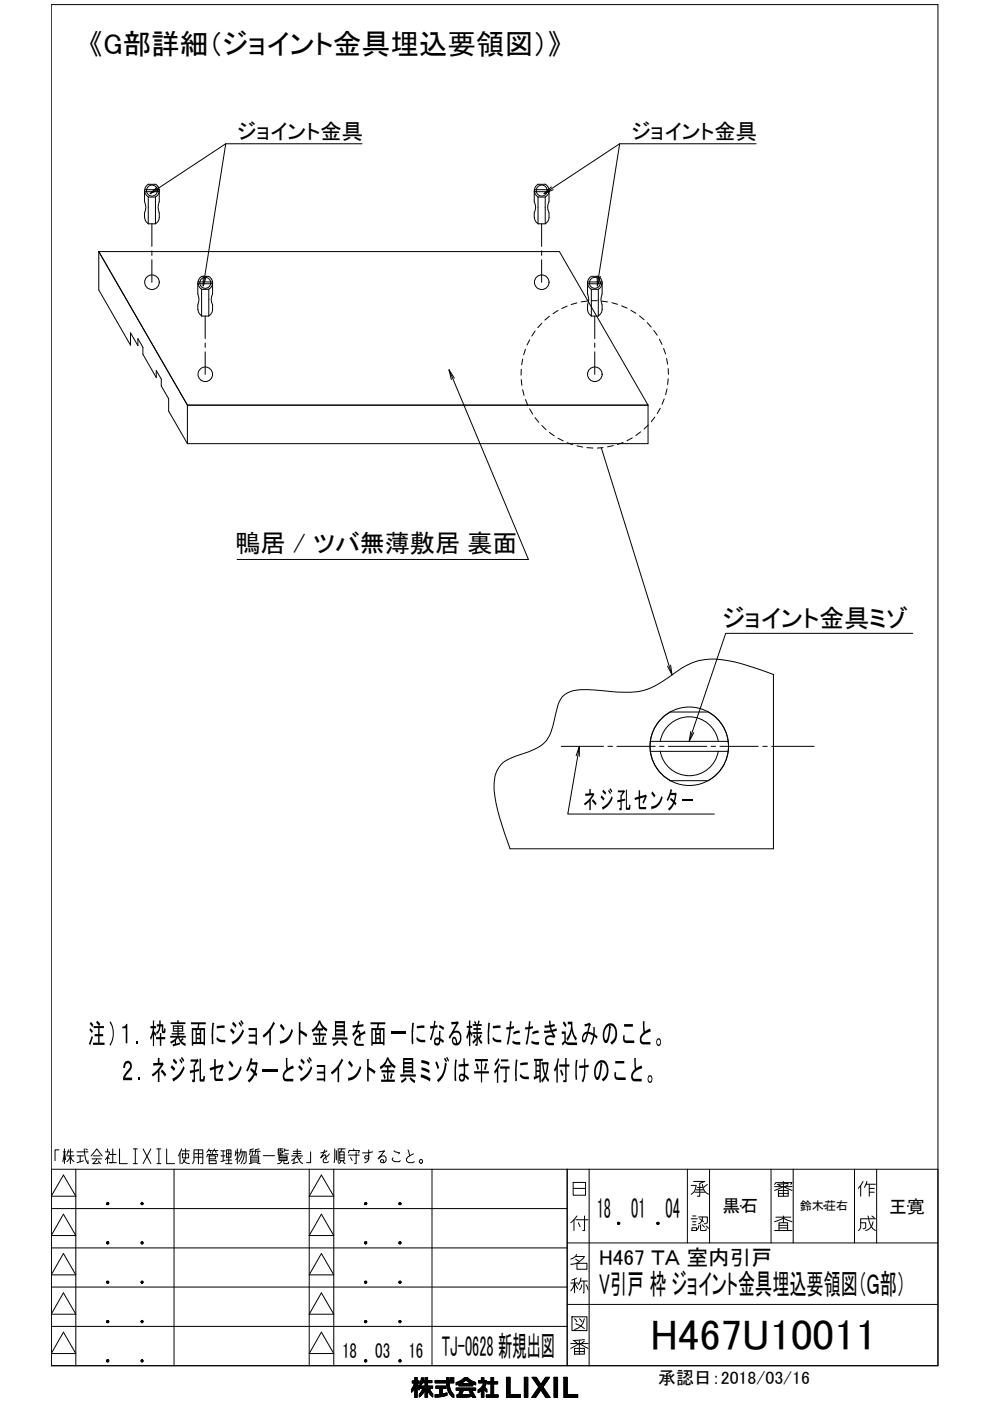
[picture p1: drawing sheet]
<svg xmlns="http://www.w3.org/2000/svg" width="210mm" height="297mm" viewBox="0 0 210 297" stroke-linecap="round" stroke-linejoin="round" font-family="sans-serif">
<!-- layer: TOS_WA -->
<g fill="none" stroke="#000" stroke-width=".21">
<path d="M10.9 1h188v288.6h-188zM10.9 247.9h188M10.9 256.2h109.4M13.4 249.1l2.7 4.5h-5.2zM13.4 257.4l2.7 4.6h-5.2zM16.1 247.9v41.7M36.9 247.9v41.7M65.6 247.9v41.7M68.1 257.4l2.7 4.6h-5.2zM68.1 249.1l2.7 4.5h-5.2zM70.8 247.9v41.7M91.6 247.9v41.7"/>
<path d="M120.3 247.9v41.7M121.5 250.7h2.6v2.7h-2.6zM121.5 252h2.6M124.9 247.9v41.7M145.7 247.9v15.6M150.4 247.9v15.6M157 255.7h.1M163.5 247.9v15.6M168.2 247.9v15.6M174.7 255.7h.1M181.2 247.9v15.6M185.9 247.9v15.6"/>
<path d="M192.4 255.7h.1M10.9 272.9h109.4M10.9 264.6h109.4M13.4 274.1l2.7 4.5h-5.2zM13.4 265.8l2.7 4.5h-5.2zM68.1 274.1l2.7 4.5h-5.2zM68.1 265.8l2.7 4.5h-5.2zM120.3 276.6h78.6M120.3 263.5h78.6M10.9 281.2h109.4M13.4 282.4l2.7 4.6h-5.2zM68.1 282.4l2.7 4.6h-5.2z"/>
<path d="M87.4 294.4v.7M87.4 292.8v.4M87.4 294.3v.7M87.5 292.8v.4M87.5 294.1v.8M87.6 292.8v.4M87.6 294v.8M87.7 292.8v.4M87.7 293.8v.9M87.8 292.8v.4M87.8 293.5v1.1M87.9 292.1h.6v.7h.4v.4h-.4l.4 .8v.7l-.4-.5v2.1h-.6v-1.9l-.7 .8v-.7l.7-1.1v-.2h-.5v-.4h.5z"/>
<path d="M87.9 292.8v1.6M88 292.1v4.2M88.1 292.1v4.2M88.2 292.1v4.2M88.3 292.1v4.2M88.4 292.1v4.2M88.5 292.8v.4M88.5 293.5v.8M88.6 292.8v.4M88.6 293.6v.8M88.7 292.8v.4M88.7 293.8v.7"/>
<path d="M88.8 292.8v.4M88.8 293.9v.7M89 295.5v.7M89.1 293.1v.7M89.1 293.9v.5M89.1 295.4v.7M89.2 292.9v.8M89.2 293.9v.5M89.2 295.3v.7M89.3 292.7v.9M89.3 293.9v.5M89.3 295.1v.8"/>
<path d="M89.3 292.1h.5v.6h.3v-.6h.6v.6h.9v.5h-.9v.7h1v.5h-.6l.7 1.2v.6l-.5-.5-.6-1v1.6h-.6v-1.6l-.5 .8-.7 .7v-.6l.7-1.2h-.6v-.5h1.1v-.7h-.5l-.6 .6v-.6l.3-.7zM89.4 292.1v1.4M89.4 293.9v.5M89.4 295v.8M89.4 292.1v1.3M89.4 294.9v.8M89.5 292.1v1.2M89.5 293.9v.5M89.5 294.7v.9M89.6 292.1v1.1M89.6 293.9v.5M89.6 294.5v1"/>
<path d="M89.7 292.1v1.1M89.7 293.9v1.5M89.8 292.1v.4M89.8 292.7v.5M89.8 293.9v1.3M89.9 292.7v.5M89.9 293.9v1.2M90 292.7v.5M90 293.9v1M90.1 292.7v.5M90.1 293.9v.8M90.2 292.1v4.2"/>
<path d="M90.3 292.1v4.2M90.4 292.1v4.2M90.5 292.1v4.2M90.6 292.1v4.2M90.7 292.7v.5M90.7 293.9v.9M90.8 292.7v.5M90.8 293.9v1.1M90.9 292.7v.5M90.9 293.9v1.3M91 292.7v.5M91 293.9v1.5"/>
<path d="M91.1 292.7v.5M91.1 293.9v1.6M91.2 292.7v.5M91.2 293.9v.5M91.2 294.6v1M91.3 292.7v.5M91.3 293.9v.5M91.3 294.8v.9M91.3 295v.8M91.5 292.7v.5M91.5 293.9v.5M91.5 295.1v.8"/>
<path d="M91.6 292.7v.5M91.6 293.9v.5M91.6 295.3v.7M91.6 295.4v.7M91.7 293.9v.5M91.7 295.5v.7M92.2 292.7h2.5v-.6h.5v.6h1.1v.5h-1l.1 1.3 .3 .6 .6 .6v.6l-.6-.3a3.5 3.5 0 0 1-1-2.8h-2.5zM92.3 292.7v.5M92.3 295.7v.5M92.4 292.7v.5M92.4 295.7v.5M92.4 293.9h2.2v.5h-.8v1.1l1-.2v.5l-2.6 .4v-.5l1-.1v-1.2h-.8z"/>
<path d="M92.4 293.9v.5M92.5 292.7v.5M92.5 293.9v.5M92.5 295.7v.5M92.7 292.7v.5M92.7 293.9v.5M92.7 295.7v.5M92.8 292.7v.5M92.8 293.9v.5M92.8 295.7v.5M92.9 292.7v.5M92.9 293.9v.5"/>
<path d="M92.9 295.7v.5M93 292.7v.5M93 293.9v.5M93 295.7v.5M93.1 292.7v.5M93.1 293.9v.5M93.1 295.7v.5M93.2 292.7v.5M93.2 293.9v.5M93.2 295.7v.5M93.3 292.7v.5M93.3 293.9v2.3"/>
<path d="M93.4 292.7v.5M93.4 293.9v2.2M93.5 292.7v.5M93.5 293.9v2.2M93.6 292.7v.5M93.6 293.9v2.2M93.7 292.7v.5M93.7 293.9v2.2M93.8 292.7v.5M93.8 293.9v.5M93.8 295.5v.6M93.9 292.7v.5"/>
<path d="M93.9 293.9v.5M93.9 295.5v.5M94 292.7v.5M94 293.9v.5M94 295.5v.5M94.1 292.7v.5M94.1 293.9v.5M94.1 295.5v.5M94.2 292.7v.5M94.2 293.9v.5M94.2 295.4v.6M94.3 292.7v.5"/>
<path d="M94.3 293.9v.5M94.3 295.4v.6M94.5 292.7v.5M94.5 293.9v.5M94.5 295.4v.5M94.6 292.7v.5M94.6 293.9v.5M94.6 295.4v.5M94.7 292.1v1.7M94.7 295.3v.5M94.8 292.1v2.2M94.9 292.1v2.5"/>
<path d="M95 292.1v2.8M95.1 292.1v3M95.2 292.1v3.2M95.3 292.7v.5M95.3 293.5v1.9M95.4 292.7v.5M95.4 294.2v1.4M95.4 294.5v1.2M95.5 292.1h.8v.4h-.8zM95.5 292.1v.4M95.5 292.7v.5M95.5 294.7v1.1"/>
<path d="M95.7 292.1v.4M95.7 292.7v.5M95.7 294.9v1M95.7 295.1v.9M95.8 292.1v.4M95.8 292.7v.5M95.8 295.2v.9M95.9 292.1v.4M95.9 292.7v.5M95.9 295.4v.7M96 292.1v.4M96 292.7v.5"/>
<path d="M96 295.5v.7M96.1 292.1v.4M96.1 292.7v.5M96.1 295.6v.6M96.2 292.1v.4M96.2 292.7v.5M96.2 295.7v.6M96.7 293.1l1-.4 .8-.6h.7l.7 .6 1 .4v.5l-.6-.1v.3h-3v-.3l-.6 .1zM96.7 294.3h4.2v.5h-2.7l-.3 .9h1.6l.3-.2-.3-.5h.6l.8 1.3h-.7l-.1-.3-1.3 .2h-2v-.5h.4l.4-.9h-.9zM96.7 293.1v.5M96.7 294.3v.5M96.8 293.1v.5"/>
<path d="M96.8 294.3v.5M96.9 293.1v.5M96.9 294.3v.5M96.9 295.7v.5M97 293v.6M97 294.3v.5M97 295.7v.5M97.1 293v.5M97.1 294.3v.5M97.1 295.7v.5M97.2 292.9v.6M97.2 294.3v.5"/>
<path d="M97.2 295.7v.5M97.3 292.9v.6M97.3 294.3v.5M97.3 295.6v.6M97.4 292.9v.9M97.4 294.3v.5M97.4 295.3v.9M97.5 292.8v1M97.5 294.3v.5M97.5 295.1v1.1M97.6 292.8v1M97.6 294.3v.5"/>
<path d="M97.6 294.9v1.3M97.6 292.7v1.1M97.6 293.3l1.2-.7 1.2 .7zM97.6 294.3v1.9M97.7 292.7v1.1M97.7 294.3v1.9M97.8 292.7v.5M97.8 293.3v.5M97.8 294.3v1.9M97.9 292.6v.6M97.9 293.3v.5M97.9 294.3v1.3"/>
<path d="M97.9 295.7v.5M98 292.5v.7M98 293.3v.5M98 294.3v1.1M98 295.7v.5M98.1 292.4v.7M98.1 293.3v.5M98.1 294.3v.8M98.1 295.7v.5M98.2 292.4v.6M98.2 293.3v.5M98.2 294.3v.6"/>
<path d="M98.2 295.7v.5M98.3 292.3v.7M98.3 293.3v.5M98.3 294.3v.5M98.3 295.7v.5M98.4 292.2v.7M98.4 293.3v.5M98.4 294.3v.5M98.4 295.7v.5M98.5 292.1v.8M98.5 293.3v.5M98.5 294.3v.5"/>
<path d="M98.5 295.7v.5M98.5 292.1v.7M98.7 292.1v.6M98.7 293.3v.5M98.7 294.3v.5M98.7 295.7v.5M98.7 292.1v.5M98.8 292.1v.5M98.8 293.3v.5M98.8 294.3v.5M98.8 295.7v.5M98.9 292.1v.6"/>
<path d="M98.9 293.3v.5M98.9 294.3v.5M98.9 295.7v.5M99 292.1v.7M99 293.3v.5M99 294.3v.5M99 295.7v.5M99.1 292.1v.8M99.1 293.3v.5M99.1 294.3v.5M99.1 295.7v.5M99.2 292.1v.8"/>
<path d="M99.2 293.3v.5M99.2 294.3v.5M99.2 295.7v.5M99.3 292.3v.7M99.3 293.3v.5M99.3 294.3v.5M99.3 295.7v.5M99.4 292.4v.6M99.4 293.3v.5M99.4 294.3v.5M99.4 295.7v.5M99.5 292.4v.7"/>
<path d="M99.5 293.3v.5M99.5 294.3v.5M99.5 295.7v.5M99.6 292.5v.7M99.6 293.3v.5M99.6 294.3v.5M99.6 295v.1M99.6 295.6v.6M99.6 292.6v.6M99.6 295v.3M99.6 295.6v.5M99.7 292.6v.6"/>
<path d="M99.7 293.3v.5M99.7 294.3v.5M99.7 295v.4M99.7 295.6v.5M99.9 292.7v1.1M99.9 294.3v.5M99.9 295v1.1M99.9 295v1M100 292.8v1M100 294.3v.5M100 295v1M100.1 292.8v1"/>
<path d="M100.1 294.3v.5M100.1 295v1.1M100.2 292.9v.9M100.2 294.3v.5M100.2 295.1v1.1M100.3 292.9v.6M100.3 294.3v.5M100.3 295.3v1M100.4 292.9v.6M100.4 294.3v.5M100.4 295.4v.9M100.5 293v.5"/>
<path d="M100.5 294.3v.5M100.5 295.6v.7M100.6 293v.5M100.6 294.3v.5M100.6 295.8v.5M100.7 293v.6M100.7 294.3v.5M100.7 296v.3M100.7 293.1v.5M100.7 296.1v.2M100.8 293.1v.5M100.8 294.3v.5"/>
<path d="M100.8 296.2v.1M101.4 294.7v.6M101.5 292.7v.5M101.5 294.6v.6M101.6 292.7v.5M101.6 294.6v.6M101.7 292.7v.5M101.7 294.5v.6M101.8 292.7v.5M101.8 294.4v.7M101.8 294.4v.6M101.9 292.7v.5"/>
<path d="M101.9 294.3v.6M102 292.7v.5M102 294.2v.7M102.1 292.1h.5v.6h.6l-.1 .7-.4 .7 .5 .5v.5l-.6-.5v1.7h-.5v-1.4l-.7 .4v-.6a2.37 2.37 0 0 0 1.2-1.5h-1.1v-.5h.6zM102.1 292.1v1.1M102.1 294.1v2.2M102.2 292.1v1.1M102.2 294v2.3M102.3 292.1v1.1M102.3 293.8v2.5M102.4 292.1v1.1M102.4 293.7v2.6"/>
<path d="M102.5 292.1v1.1M102.5 293.5v2.8M102.6 292.1v4.2M102.6 292.7v2M102.8 292.7v2.1M102.9 292.7v1.2M102.9 294.2v.7M102.9 292.7v1M102.9 294.3v.6M103 292.7v.8M103 294.3v.7M103.1 292.7v.5"/>
<path d="M103.1 294.4v.7M103.1 295.7v.5M103.2 294.5v.6M103.2 295.7v.5M103.3 295.7v.5M103.4 292.9v.5M103.4 295.7v.5M103.5 292.9v.5M103.5 295.7v.5M103.6 292.9v.5M103.6 295.7v.5M103.7 292.9v.5"/>
<path d="M103.7 295.7v.5M103.8 292.9v.5M103.8 295.7v.5M103.9 292.9v.5M103.9 295.7v.5M104 292.9v.5M104 295.7v.5M104.1 292.1h.6v.8h.8v.5h-.8v2.3h.9v.5h-2.5v-.5h1v-2.3h-.8v-.5h.8zM104.1 292.1v4.1M104.2 292.1v4.1M104.3 292.1v4.1M104.4 292.1v4.1"/>
<path d="M104.5 292.1v4.1M104.6 292.1v4.1M104.7 292.9v.5M104.7 295.7v.5M104.8 292.9v.5M104.8 295.7v.5M104.9 292.9v.5M104.9 295.7v.5M105 292.9v.5M105 295.7v.5M105.1 292.9v.5M105.1 295.7v.5"/>
<path d="M105.2 292.9v.5M105.2 295.7v.5M105.3 292.9v.5M105.3 295.7v.5M105.4 292.9v.5M105.4 295.7v.5M105.5 292.9v.5M105.5 295.7v.5M105.6 295.7v.5M107.4 292h.7v3.7h2.2v.6h-2.9zM107.4 292v4.3M107.5 292v4.3"/>
<path d="M107.6 292v4.3M107.7 292v4.3M107.8 292v4.3M107.9 292v4.3M108 292v4.3M108.1 292v4.3M108.2 295.7v.6M108.3 295.7v.6M108.4 295.7v.6M108.5 295.7v.6M108.6 295.7v.6M108.7 295.7v.6"/>
<path d="M108.8 295.7v.6M108.9 295.7v.6M109 295.7v.6M109.1 295.7v.6M109.2 295.7v.6M109.3 295.7v.6M109.4 295.7v.6M109.5 295.7v.6M109.6 295.7v.6M109.7 295.7v.6M109.8 295.7v.6M110 295.7v.6"/>
<path d="M110.1 295.7v.6M110.2 295.7v.6M110.3 295.7v.6M111.2 292h.7v4.3h-.7zM111.2 292v4.3M111.3 292v4.3M111.4 292v4.3M111.5 292v4.3M111.6 292v4.3M111.7 292v4.3M111.8 292v4.3M111.9 292v4.3"/>
<path d="M112.8 296.2v.1M112.8 292h.9l1 1.5 1-1.5h.8l-1.4 2.1 1.6 2.2h-1l-1-1.6-1.1 1.6h-.9l1.5-2.2zM112.9 292v.1M112.9 296.1v.2M113 292v.2M113 296v.3M113.1 292v.4M113.1 295.8v.5M113.1 292v.5M113.1 295.7v.6M113.2 292v.7M113.2 295.5v.8"/>
<path d="M113.3 292v.8M113.3 295.4v.9M113.4 292v.9M113.4 295.3v1M113.5 292v1M113.5 295.1v1.2M113.6 292v1.2M113.6 295v1.2M113.7 292v1.3M113.7 294.9v1.2M113.8 292.1v1.3M113.8 294.7v1.3"/>
<path d="M113.9 292.3v1.3M113.9 294.6v1.3M113.9 292.4v1.3M113.9 294.5v1.2M114.1 292.6v1.2M114.1 294.3v1.3M114.2 292.7v1.3M114.2 294.2v1.2M114.2 292.8v2.5M114.3 293v2.1M114.4 293.1v1.9M114.5 293.2v1.7"/>
<path d="M114.6 293.4v1.4M114.7 293.5v1.2M114.8 293.4v1.5M114.9 293.2v1.8M115 293.1v2M115 292.9v2.4M115.1 292.8v1.2M115.1 294.1v1.3M115.2 292.7v1.2M115.2 294.3v1.3M115.3 292.6v1.2M115.3 294.4v1.3"/>
<path d="M115.4 292.4v1.2M115.4 294.5v1.3M115.5 292.3v1.2M115.5 294.6v1.4M115.6 292.1v1.3M115.6 294.8v1.3M115.7 292v1.2M115.7 294.9v1.3M115.8 292v1.1M115.8 295.1v1.2M115.9 292v1M115.9 295.2v1.1"/>
<path d="M116 292v.9M116 295.3v1M116.1 292v.7M116.1 295.4v.9M116.1 292v.6M116.1 295.6v.7M116.2 292v.4M116.2 295.7v.6M116.3 292v.3M116.3 295.9v.4M116.4 292v.2M116.4 296v.3"/>
<path d="M116.5 292v.1M116.5 296.1v.2M116.6 296.2v.1M117.5 292h.7v4.3h-.7zM117.5 292v4.3M117.6 292v4.3M117.7 292v4.3M117.8 292v4.3M117.9 292v4.3M118 292v4.3M118.1 292v4.3M119.5 292h.8v3.7h2.2v.6h-3z"/>
<path d="M119.6 292v4.3M119.7 292v4.3M119.8 292v4.3M119.9 292v4.3M120 292v4.3M120.1 292v4.3M120.2 292v4.3M120.3 292v4.3M120.3 295.7v.6M120.4 295.7v.6M120.5 295.7v.6M120.6 295.7v.6"/>
<path d="M120.7 295.7v.6M120.8 295.7v.6M120.9 295.7v.6M121 295.7v.6M121.1 295.7v.6M121.3 295.7v.6M121.4 295.7v.6M121.5 295.7v.6M121.6 295.7v.6M121.7 295.7v.6M121.8 295.7v.6M121.9 295.7v.6"/>
<path d="M122 295.7v.6M122.1 295.7v.6M122.2 295.7v.6M122.3 295.7v.6M122.5 295.7v.6"/>
</g>
<g fill="#000" stroke="#000" stroke-width=".21">
<path d="M22.7 255.1l-.1 .1h.2zM22.6 255.2h.2l-.1 .2zM22.8 255.2l-.1 .2h.1z"/>
<path d="M22.8 255.2v.2h.2zM22.8 255.2h.3l-.1 .2z"/>
<path d="M23 255.1l-.2 .1h.3zM22.8 255l.2 .1-.2 .1zM22.7 255.1l.1 .1v-.2z"/>
<path d="M30 255.1l-.1 .1h.2zM29.9 255.2h.2l-.1 .2zM30.1 255.2l-.1 .2h.1z"/>
<path d="M30.1 255.2v.2h.2zM30.1 255.2h.2v.2z"/>
<path d="M30.3 255.1l-.2 .1h.2zM30.1 255l.2 .1-.2 .1zM30 255.1l.1 .1v-.2z"/>
<path d="M77.4 255.1l-.1 .1h.2zM77.3 255.2h.2l-.1 .2zM77.5 255.2l-.1 .2h.1z"/>
<path d="M77.5 255.2v.2h.2zM77.5 255.2h.3l-.1 .2z"/>
<path d="M77.7 255.1l-.2 .1h.3zM77.5 255l.2 .1-.2 .1zM77.4 255.1l.1 .1v-.2z"/>
<path d="M84.7 255.1l-.1 .1h.2zM84.6 255.2h.2l-.1 .2zM84.8 255.2l-.1 .2h.1z"/>
<path d="M84.8 255.2v.2h.1zM84.8 255.2h.2l-.1 .2z"/>
<path d="M84.9 255.1l-.1 .1h.2zM84.8 255l.1 .1-.1 .1zM84.7 255.1l.1 .1v-.2z"/>
<path d="M131 259.2v.1h.2zM131 259.3h.2l-.2 .2zM131 259.5h.2v-.2z"/>
<path d="M131.2 259.3v.2h.1zM131.2 259.3h.2l-.1 .2z"/>
<path d="M131.3 259.2l-.1 .1h.2zM131.2 259.2h.1l-.1 .1zM131 259.2l.2 .1v-.1z"/>
<path d="M139.3 259.2v.1h.2zM139.3 259.3h.2l-.2 .2zM139.3 259.5h.2v-.2z"/>
<path d="M139.5 259.3v.2h.1zM139.5 259.3h.2l-.1 .2z"/>
<path d="M139.6 259.2l-.1 .1h.2zM139.5 259.2h.1l-.1 .1zM139.3 259.2l.2 .1v-.1z"/>
<path d="M22.7 271.7l-.1 .2h.2zM22.6 271.9h.2l-.1 .1zM22.7 272l.1 .1v-.2z"/>
<path d="M22.7 263.4l-.1 .1h.2zM22.6 263.5h.2l-.1 .2zM22.7 263.7h.1v-.2z"/>
<path d="M22.8 271.9v.2l.2-.1zM22.8 271.9h.3l-.1 .1z"/>
<path d="M22.8 263.5v.2h.2zM22.8 263.5h.3l-.1 .2z"/>
<path d="M23 271.7l-.2 .2h.3zM22.8 271.7h.2l-.2 .2zM22.7 271.7l.1 .2v-.2z"/>
<path d="M23 263.4l-.2 .1h.3zM22.8 263.3l.2 .1-.2 .1zM22.7 263.4l.1 .1v-.2z"/>
<path d="M30 271.7l-.1 .2h.2zM29.9 271.9h.2l-.1 .1zM30.1 271.9l-.1 .1 .1 .1z"/>
<path d="M30 263.4l-.1 .1h.2zM29.9 263.5h.2l-.1 .2zM30.1 263.5l-.1 .2h.1z"/>
<path d="M30.1 271.9v.2l.2-.1zM30.1 271.9h.2v.1z"/>
<path d="M30.1 263.5v.2h.2zM30.1 263.5h.2v.2z"/>
<path d="M30.3 271.7l-.2 .2h.2zM30.1 271.7h.2l-.2 .2zM30 271.7l.1 .2v-.2z"/>
<path d="M30.3 263.4l-.2 .1h.2zM30.1 263.3l.2 .1-.2 .1zM30 263.4l.1 .1v-.2z"/>
<path d="M77.4 263.4l-.1 .1h.2zM77.3 263.5h.2l-.1 .2zM77.4 263.7h.1v-.2z"/>
<path d="M77.4 271.7l-.1 .2h.2zM77.3 271.9h.2l-.1 .1zM77.4 272l.1 .1v-.2z"/>
<path d="M77.5 263.5v.2h.2zM77.5 263.5h.3l-.1 .2z"/>
<path d="M77.5 271.9v.2l.2-.1zM77.5 271.9h.3l-.1 .1z"/>
<path d="M77.7 263.4l-.2 .1h.3zM77.5 263.3l.2 .1-.2 .1zM77.4 263.4l.1 .1v-.2z"/>
<path d="M77.7 271.7l-.2 .2h.3zM77.5 271.7h.2l-.2 .2zM77.4 271.7l.1 .2v-.2z"/>
<path d="M84.7 271.7l-.1 .2h.2zM84.6 271.9h.2l-.1 .1zM84.7 272l.1 .1v-.2z"/>
<path d="M84.7 263.4l-.1 .1h.2zM84.6 263.5h.2l-.1 .2zM84.7 263.7h.1v-.2z"/>
<path d="M84.8 271.9v.2l.1-.1zM84.8 271.9h.2l-.1 .1z"/>
<path d="M84.8 263.5v.2h.1zM84.8 263.5h.2l-.1 .2z"/>
<path d="M84.9 271.7l-.1 .2h.2zM84.8 271.7h.1l-.1 .2zM84.7 271.7l.1 .2v-.2z"/>
<path d="M84.9 263.4l-.1 .1h.2zM84.8 263.3l.1 .1-.1 .1zM84.7 263.4l.1 .1v-.2z"/>
<path d="M22.7 288.4l-.1 .1h.2zM22.6 288.5h.2l-.1 .2zM22.7 288.7l.1 .1v-.3z"/>
<path d="M22.7 280l-.1 .2h.2zM22.6 280.2h.2l-.1 .1zM22.7 280.3l.1 .1v-.2z"/>
<path d="M22.8 288.5v.3l.2-.1zM22.8 288.5h.3l-.1 .2z"/>
<path d="M22.8 280.2v.2l.2-.1zM22.8 280.2h.3l-.1 .1z"/>
<path d="M23 288.4l-.2 .1h.3zM22.8 288.3l.2 .1-.2 .1zM22.7 288.4l.1 .1v-.2z"/>
<path d="M23 280l-.2 .2h.3zM22.8 280h.2l-.2 .2zM22.7 280l.1 .2v-.2z"/>
<path d="M30 288.4l-.1 .1h.2zM29.9 288.5h.2l-.1 .2zM30.1 288.5l-.1 .2 .1 .1z"/>
<path d="M30 280l-.1 .2h.2zM29.9 280.2h.2l-.1 .1zM30.1 280.2l-.1 .1 .1 .1z"/>
<path d="M30.1 288.5v.3l.2-.1zM30.1 288.5h.2v.2z"/>
<path d="M30.1 280.2v.2l.2-.1zM30.1 280.2h.2v.1z"/>
<path d="M30.3 288.4l-.2 .1h.2zM30.1 288.3l.2 .1-.2 .1zM30 288.4l.1 .1v-.2z"/>
<path d="M30.3 280l-.2 .2h.2zM30.1 280h.2l-.2 .2zM30 280l.1 .2v-.2z"/>
<path d="M77.4 288.4l-.1 .1h.2zM77.3 288.5h.2l-.1 .2zM77.4 288.7l.1 .1v-.3z"/>
<path d="M77.4 280l-.1 .2h.2zM77.3 280.2h.2l-.1 .1zM77.4 280.3l.1 .1v-.2z"/>
<path d="M77.5 288.5v.3l.2-.1zM77.5 288.5h.3l-.1 .2z"/>
<path d="M77.5 280.2v.2l.2-.1zM77.5 280.2h.3l-.1 .1z"/>
<path d="M77.7 288.4l-.2 .1h.3zM77.5 288.3l.2 .1-.2 .1zM77.4 288.4l.1 .1v-.2z"/>
<path d="M77.7 280l-.2 .2h.3zM77.5 280h.2l-.2 .2zM77.4 280l.1 .2v-.2z"/>
<path d="M84.7 288.4l-.1 .1h.2zM84.6 288.5h.2l-.1 .2zM84.7 288.7l.1 .1v-.3z"/>
<path d="M84.7 280l-.1 .2h.2zM84.6 280.2h.2l-.1 .1zM84.7 280.3l.1 .1v-.2z"/>
<path d="M84.8 288.5v.3l.1-.1zM84.8 288.5h.2l-.1 .2z"/>
<path d="M84.8 280.2v.2l.1-.1zM84.8 280.2h.2l-.1 .1z"/>
<path d="M84.9 288.4l-.1 .1h.2zM84.8 288.3l.1 .1-.1 .1zM84.7 288.4l.1 .1v-.2z"/>
<path d="M84.9 280l-.1 .2h.2zM84.8 280h.1l-.1 .2zM84.7 280l.1 .2v-.2z"/>
</g>
<!-- layer: TOS_S1 -->
<g fill="none" stroke="#000" stroke-width=".21">
<path d="M31.4 39.1h1.6a1.55 1.55 0 0 1 0 2.7M31.5 39.1a1.55 1.55 0 0 0 0 2.7M114.1 39.1h1.5a1.55 1.55 0 0 1 0 2.7M114.1 39.1a1.55 1.55 0 0 0 0 2.7M20.9 53.3h97.7l18.8 32.6M20.9 53.3v8.2l6.8 11.7v-2.6l1.5 2.7v-1.5l1.1 1.8v1.5l2.8 5v-1.5l1.1 1.7v1.5l1.6 2.7v2.7l3.9 6.9M20.9 53.3l18.8 32.6M30.6 40.4v2.4a2.52 2.52 0 0 1 0 2.3v1M30.7 46.1a1.55 1.55 0 0 0 .8 1.3M30.7 40.6h3.1M30.7 40.2h3.1M33 41.8h-1.6v5.7h1.6"/>
<path d="M33 41.8v5.7M33.8 46.1a1.55 1.55 0 0 1-.8 1.3M33.8 40.4v2.4a2.89 2.89 0 0 0 0 2.3v1M41.9 60v2.3a2.79 2.79 0 0 1 0 2.3v1M41.9 59.8h3.1M42.7 58.6h1.6M42.8 58.6a1.55 1.55 0 0 0 0 2.7M44.3 58.6a1.55 1.55 0 0 1 0 2.7M45.1 60v2.3a2.43 2.43 0 0 0 0 2.3 2.08 2.08 0 0 1-.8 2.3M113.3 40.4v2.4a2.52 2.52 0 0 1 0 2.3v1M113.3 40.6h3.1M113.3 40.2h3.1"/>
<path d="M113.3 46.1a1.55 1.55 0 0 0 .8 1.3M115.6 41.8h-1.5v5.7h1.5M115.6 41.8v5.7M116.4 46.1a1.55 1.55 0 0 1-.8 1.3M116.4 40.4v2.4a2.52 2.52 0 0 0 0 2.3v1M124.6 60v2.3a2.79 2.79 0 0 1 0 2.3 2.08 2.08 0 0 0 .8 2.3M124.6 59.8h3.1M125.4 58.6a1.55 1.55 0 0 0 0 2.7M125.4 58.6h1.5M126.9 58.6a1.55 1.55 0 0 1 0 2.7M127.7 60v2.3a2.79 2.79 0 0 0 0 2.3 2.08 2.08 0 0 1-.8 2.3M41.9 60.2h3.1"/>
<path d="M42 65.6a1.55 1.55 0 0 0 .8 1.3M42.7 61.3h1.6v5.7h-1.6zM124.6 60.2h3.1M125.3 61.3h1.6M125.4 61.3l-.1 5.7h1.6v-5.7M39.7 85.9h97.7M39.7 85.9v8.2M137.4 85.9v8.2h-97.7M119.2 147.7a5.7 5.7 0 0 1 4.2-1.5l4.3 .2a20.7 20.7 0 0 0 9.6-.3 33.9 33.9 0 0 0 7.4-4.5 12.8 12.8 0 0 1 9.7-1.5l4 1 5.6 1.9v37h-55.9l-1.1-3.4a28.7 28.7 0 0 1-2.2-11 5.4 5.4 0 0 1 3.3-4.8l1.2-.5a17.3 17.3 0 0 0 5.7-2.4 7.1 7.1 0 0 0 2.2-4.1 17 17 0 0 1 1.7-5.7zM137.8 157.2h16.6M137.8 159.3h16.6M140 157.2a6.2 6.2 0 0 1 6.1-5.2 6.2 6.2 0 0 1 6.2 5.2"/>
<path d="M140 159.3a6.2 6.2 0 0 0 6.1 5.2 6.2 6.2 0 0 0 6.2-5.2M142.1 151l8.1-.1a8.3 8.3 0 0 1 4.3 7.3M142.1 150.9a8.3 8.3 0 0 0 0 14.6M154.5 158.2a8.3 8.3 0 0 1-4.3 7.3M142 165.5h8.1"/>
<circle cx="32.2" cy="59.8" r="1.55"/>
<circle cx="32.2" cy="40.4" r="1.16"/>
<circle cx="43.5" cy="60" r="1.16"/>
<circle cx="114.9" cy="59.8" r="1.55"/>
<circle cx="114.9" cy="40.4" r="1.16"/>
<circle cx="126.1" cy="60" r="1.16"/>
<circle cx="43.5" cy="79.4" r="1.55"/>
<circle cx="126.1" cy="79.4" r="1.55"/>
<circle cx="146.1" cy="158.2" r="8.3"/>
</g>
<!-- layer: TOS_K3 -->
<g fill="none" stroke="#000" stroke-width=".21">
<path d="M32.2 47.5v4.7M32.2 53.2v.9M32.2 55.1v4.8M114.8 47.5v4.7M114.8 53.2v.9M114.8 55.1v4.8M43.5 67v4.8M43.5 72.7v1M43.5 74.6v4.8M126.1 67v4.8M126.1 72.7v1M126.1 74.6v4.8"/>
<path d="M119 158.2h9M128.9 158.2h1M130.8 158.2h8.1M139.9 158.2h.9M141.7 158.2h8.1M150.8 158.2h.9M152.6 158.2h8.2M161.7 158.2h1M163.6 158.2h9"/>
</g>
<!-- layer: 0 -->
<g fill="none" stroke="#000" stroke-width=".21">
<path d="M33.3 39.6l-1.5 1.5 1.9-.9M47.9 30.5l-4.8 30.1M76.8 30.5h-28.9l-16.1 10.6M116.9 39.6l-1.6 1.5 2-.9M131.4 30.5l-4.8 30.1M160.3 30.5h-28.9l-16.1 10.6M43.1 58.5v2.1l.7-2M126.6 58.5v2.1l.7-2M95.2 78.4l16.8 40.2h-61.7M96.3 80.2l-1.1-1.8 .5 2.1M127.5 95l15 48.1M193.5 134.3h-39.6l-7.8 22.9"/>
<path d="M122.8 158.2l-2.4 14.4h31.1M142.2 141l.3 2.1-1-1.9M146.5 155.1l-.4 2.1 1-1.9M122.2 160.2l.6-2v2.2"/>
</g>
<!-- layer: TOS_K2 -->
<g fill="none" stroke="#000" stroke-width=".21">
<path d="M110.5 78.3v1.2M110.8 76.1l-.2 1.2M111.4 74l-.4 1.2M112.3 72.1l-.6 1.1M113.4 70.2l-.6 1M114.9 68.5l-.9 1M116.5 67.1l-1 .8M118.3 65.8l-1.1 .7M120.3 64.9l-1.2 .5M122.3 64.2l-1.2 .4M124.4 63.8l-1.2 .2M125.4 63.8h1.2"/>
<path d="M127.6 63.8l1.2 .2M129.7 64.2l1.2 .3M131.8 64.9l1.2 .4M133.8 65.8l1 .6M135.6 67l1 .8M137.2 68.4l.9 .9M138.6 70.1l.7 1M139.8 71.9l.6 1.1M140.7 73.9l.4 1.2M141.3 76l.2 1.2M141.7 78.1v1.3M110.5 80.5l.1 1.2"/>
<path d="M110.8 82.6l.3 1.2M111.4 84.7l.5 1.2M112.3 86.7l.6 1.1M113.4 88.6l.8 .9M114.9 90.2l.9 .9M116.5 91.7l1 .7M118.3 92.9l1.1 .6M120.3 93.9l1.1 .4M122.3 94.5l1.3 .3M124.4 94.9l1.3 .1M127.9 94.9l-1.3 .1M130 94.5l-1.2 .2"/>
<path d="M132.1 93.8l-1.2 .4M134.1 92.8l-1.1 .6M135.8 91.6l-1 .7M137.4 90.1l-.8 .9M138.8 88.4l-.7 1M140 86.6l-.7 1.1M140.8 84.6l-.4 1.1M141.4 82.5l-.3 1.2M141.7 80.3l-.2 1.2"/>
</g>
<!-- layer: TOS_M1 -->
<g fill="#000">
<path d="M136.3 216.5h.4l.1 2.2 1-.6 .2 .6-1.6 .8-.3 .4-.1 .5a.45 .45 0 0 0 .5 .5h1.4v.5h-1.6l-.4-.2-.2-.5v-.7l.4-.8a.8 .8 0 0 0 .2-1.1zM55.7 226.6h3.2v.5h-3.2zM60.6 224.3l.4 .1v2l1.1-.5 .2 .6-1.4 .7-.5 .6-.1 .4a.45 .45 0 0 0 .5 .5h1.4v.6h-1.6l-.5-.3-.2-.9 .5-1.1a.82 .82 0 0 0 .2-1.1zM77.8 224.5l.4 .1v1.6l1.4 .9-.2 .6-1.2-.9v2.5h-.4zM134.5 224.3l.4 .1v2l1.1-.5 .2 .6-1.5 .7-.5 .6-.1 .4a.45 .45 0 0 0 .6 .5h1.3v.6h-1.5l-.4-.2-.2-.3-.1-.7 .5-1.1a.82 .82 0 0 0 .2-1.1z"/>
<path d="M46 219.9l.7 .5 1.1 .1v.5l-1.4-.1-.5-.6zM45 216.8l.4 .2-.2 1.6v2.8h-.3v-2.3zM46 217.6l1.6-.2v.5l-1.6 .2z"/>
<path d="M72.5 220.6l1.1 .7-.2 .5-1-.9zM70.4 220h3.3v.4h-3.3zM71.3 218.7v.4h1.5v-.4zM71.3 217.8v.4h1.5v-.4zM71 216.5h2.1v3.2h-.3v-.2h-1.5v.3h-.3zM71.3 217v.3h1.5v-.3zM70.5 221.3l.6-.2 .5-.5 .2 .4-1.1 .8z"/>
<path d="M130.3 227.3l.4 .1-.1 .7 .1 .2 2 .1v.6l-2.1-.1-.3-.6zM130.5 225h1.9v.5h-1.9z"/>
<path d="M132.2 219.5h.3l-.1 .8a.33 .33 0 0 0 .5 .3h1.6v.5h-1.8l-.3-.1-.3-.5zM132.3 217.1h1.9v.6h-1.9z"/>
<path d="M137.5 228h.1a.59 .59 0 0 1 .6 .2 .59 .59 0 0 1 .1 .7l-.1 .3a.49 .49 0 0 1-.6 .4 .49 .49 0 0 1-.3-.7zM137.7 228.2l-.2 .5a.36 .36 0 0 0 0 .5 .36 .36 0 0 0 .5 0l.1-.3a.49 .49 0 0 0-.4-.7z"/>
<path d="M139.3 220.3l.2-.1a.74 .74 0 0 1 .7 .4 .74 .74 0 0 1-.1 .8l-.1 .1a.52 .52 0 0 1-.6 .2 .52 .52 0 0 1-.3-.7zM139.4 220.5l-.1 .4a.36 .36 0 0 0 .1 .5 .36 .36 0 0 0 .5-.2l.1-.3a.35 .35 0 0 0-.1-.4 .35 .35 0 0 0-.5 0z"/>
</g>
<path d="M144.7 169.6h2.3" fill="none" stroke="#000" stroke-width=".38"/>
<text font-size="9.1" x="137.9" y="286.2">H467U10011</text>
<g font-size="6.6">
<text x="10.6" y="248">「株式会社LIXIL使用管理物質一覧表」を順守すること。</text>
<text x="119.9" y="262.1">付</text>
<text x="145.3" y="262.1">認</text>
<text x="163" y="262.1">査</text>
<text x="180.6" y="262.1">成</text>
<text x="119.9" y="270.2">名</text>
</g>
<g font-size="6.2">
<text x="145.3" y="254.7">承</text>
<text x="163" y="254.7">審</text>
<text x="180.6" y="254.7">作</text>
<text x="119.9" y="275.2">称</text>
<text x="119.9" y="283.3">図</text>
<text x="119.9" y="288.2">番</text>
</g>
<g font-size="6.1">
<text x="18.9" y="11.5">《G部詳細（ジョイント金具埋込要領図）》</text>
<text x="18.7" y="221.3">注）１．枠裏面に</text>
<text x="48.6" y="221.3">ジョイント金具</text>
<text x="74.5" y="221.3">を面一になる様にたたき込みのこと。</text>
<text x="23.4" y="229.1">２．ネジ孔センターと</text>
<text x="63.1" y="229.1">ジョイント</text>
<text x="80.4" y="229.1">金具ミゾは平行に取付けのこと。</text>
<text x="126.5" y="258.3">18</text>
<text x="133.8" y="258.3">01</text>
<text x="141.1" y="258.3">04</text>
<text x="127" y="274.4">V引戸 枠 ジョイント金具埋込要領図（Ｇ部）</text>
<text x="93.7" y="287.5">TJ-0628 新規出図</text>
</g>
<g font-size="5.3">
<text x="49.9" y="117">鴨居 / ツバ無薄敷居 裏面</text>
<text x="153.2" y="132.9">ジョイント金具ミゾ</text>
<text x="123.6" y="171.5">ネジ孔センタ－</text>
</g>
<g font-size="4.5">
<text x="50.4" y="29.4">ジョイント金具</text>
<text x="133.9" y="29.4">ジョイント金具</text>
<text x="127" y="268.2">H467 ＴＡ 室内引戸</text>
<text x="72.5" y="288">18</text>
<text x="79.6" y="288">03</text>
<text x="86.6" y="288">16</text>
</g>
<g font-size="3.8">
<text x="153.2" y="257">黒石</text>
<text x="188.5" y="257.1">王寛</text>
<text x="139.6" y="293.5">承認日：2018/03/16</text>
</g>
<text font-size="2.6" x="169.6" y="256.6">鈴木荘右</text>
</svg>
